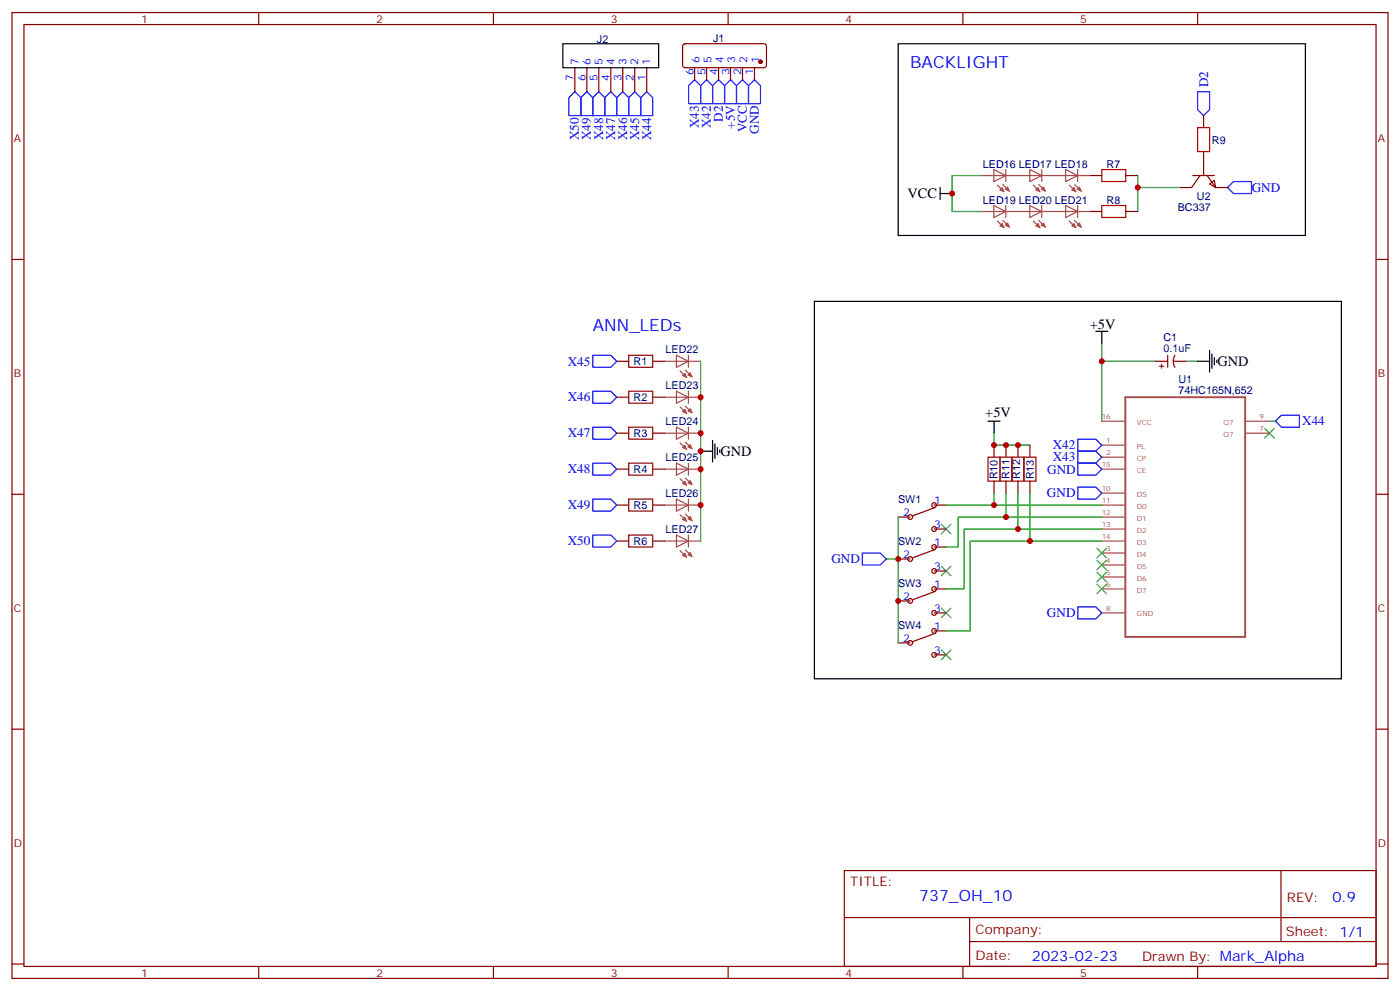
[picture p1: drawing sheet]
<svg xmlns="http://www.w3.org/2000/svg" width="412mm" height="292mm" viewBox="0 0 412 292" stroke-linecap="round" stroke-linejoin="round" font-family="sans-serif">
<g fill="none" stroke="#870000" stroke-width=".35">
<path d="M3.5 3.7h405.4v284.3h-405.4zM7.1 7.2h398.2v277.3h-398.2zM76.2 3.7v3.5M145.3 3.7v3.5M169.3 19.9v7.1M172.9 19.9v7.1M176.4 19.9v7.1M179.9 19.9v7.1M183.4 19.9v7.1M187 19.9v7.1M190.5 19.9v7.1M201.3 13.1l.5-.2h23.5l.5 .7-.1 5.9-.6 .4h-23.6l-.4-.7v-5.6z"/>
<path d="M204.6 19.9v3.6M208.1 19.9v3.6M211.7 19.9v3.6M214.5 3.7v3.5M215.2 19.9v3.6M218.7 19.9v3.6M222.2 19.9v3.6M283.6 3.7v3.5M352.8 3.7v3.5M354.5 34v3.6M321 51.7h3.6M331.6 51.7h3.5"/>
<path d="M351.4 51.7h6.3M353.5 51.7l-2.5 3.5h-3.5M354.5 44.6v7.1M355.6 51.7l2.5 3.5h3.5M356.3 54.2l1.4-1.1 .4 2.1zM3.5 76.4h3.6M321 62.3h3.6M331.6 62.3h3.5M405.3 76.4h3.6M181.7 106.4h3.5M181.7 116.9h3.5M192.3 106.4h3.5"/>
<path d="M192.3 116.9h3.5M340.4 106.4h3.6M344 104.6v3.5M345.7 106.4h3.5M346.1 104.6l-.5 1.8 .5 1.7M181.7 127.5h3.5M181.7 138.1h3.5M192.3 127.5h3.5M192.3 138.1h3.5M292.8 131.1v3.5M296.3 131.1v3.5M299.9 131.1v3.5"/>
<path d="M303.4 131.1v3.5M3.5 145.5h3.6M181.7 148.7h3.5M181.7 159.3h3.5M192.3 148.7h3.5M192.3 159.3h3.5M264.6 152.2h3.5M275.2 155.8h3.5M275.2 148.7h3.5M275.5 149.4l-6.7 2.5M292.8 141.6v3.6M296.3 141.6v3.6"/>
<path d="M299.9 141.6v3.6M303.4 141.6v3.6M405.3 145.5h3.6M264.6 176.9h3.5M264.6 164.6h3.5M275.2 173.4h3.5M275.2 168.1h3.5M275.2 161h3.5M275.5 174.1l-6.7 2.5M275.5 161.7l-6.7 2.5M264.6 189.3h3.5M275.2 192.8h3.5"/>
<path d="M275.2 185.7h3.5M275.2 180.4h3.5M275.5 186.4l-6.7 2.5M3.5 214.7h3.6M405.3 214.7h3.6M248.7 256.3h156.6v28.2h-156.6zM377.3 256.3v20.9M248.7 270.1h156.5M285.6 277.2h119.6M285.6 270.1v14.2M3.5 283.8h3.6M76.2 284.5v3.5"/>
<path d="M145.3 284.5v3.5M214.5 284.5v3.5M283.6 284.5v3.5M352.8 284.5v3.5M405.3 283.8h3.6"/>
<circle cx="268.1" cy="152.2" r=".71"/>
<circle cx="275.2" cy="148.7" r=".71"/>
<circle cx="275.2" cy="155.8" r=".71"/>
<circle cx="268.1" cy="164.6" r=".71"/>
<circle cx="268.1" cy="176.9" r=".71"/>
<circle cx="275.2" cy="168.1" r=".71"/>
<circle cx="275.2" cy="173.4" r=".71"/>
<circle cx="275.2" cy="161" r=".71"/>
<circle cx="268.1" cy="189.3" r=".71"/>
<circle cx="275.2" cy="185.7" r=".71"/>
<circle cx="275.2" cy="180.4" r=".71"/>
<circle cx="275.2" cy="192.8" r=".71"/>
</g>
<g fill="none" stroke="#3c3" stroke-width=".35">
<path d="M372.5 126.1l2.9 2.8M375.4 126.1l-2.9 2.8M277.3 154.3l2.8 2.9M280.1 154.3l-2.8 2.9M277.3 179l2.8 2.9M277.3 166.7l2.8 2.8M280.1 179l-2.8 2.9M280.1 166.7l-2.8 2.8M323.1 172l2.9 2.8M323.1 168.5l2.9 2.8M323.1 164.9l2.9 2.8M323.1 161.4l2.9 2.8"/>
<path d="M326 172l-2.9 2.8M326 168.5l-2.9 2.8M326 164.9l-2.9 2.8M326 161.4l-2.9 2.8M277.3 191.4l2.8 2.8M280.1 191.4l-2.8 2.8"/>
</g>
<g fill="none" stroke="#008700" stroke-width=".35">
<path d="M289.3 51.7h-8.8v10.6h8.8M335.1 51.7v10.6M335.1 55.2h12.4M206.4 106.4v52.9M324.6 106.4h15.8M324.6 101.1v22.9M349.2 106.4h3.6M292.8 127.5v3.6h10.6M373.9 124h1.8M264.6 152.2v37.1M278.7 148.7h45.9M292.8 145.2v3.5"/>
<path d="M296.3 145.2v7M299.9 145.2v10.6M303.4 145.2v14.1M324.6 155.8h-40.6v17.6h-5.3M324.6 152.2h-42.4v8.8h-3.5M324.6 159.3h-38.8v26.4h-7.1M261.1 164.6h3.5"/>
</g>
<g fill="none" stroke="#000" stroke-width=".35">
<path d="M165.8 12.9h28.2v7h-28.2zM264.6 12.9h119.9v56.4h-119.9zM276.9 57h3.6M276.9 55.2v3.5M239.9 88.7h155.2v111.1h-155.2zM322.8 97.5h3.5M324.6 97.5v3.6M352.8 106.4h3.5M356.3 103.2v6.3M357 104.2v4.3M357.7 105.3v2.1M358.4 106v.7"/>
<path d="M206.4 132.8h3.5M209.9 129.6v6.4M210.6 130.7v4.2M211.3 131.8v2.1M212 132.5v.7M291 124h3.6M292.8 124v3.5"/>
</g>
<g fill="none" stroke="#a64a4a" stroke-width=".35">
<path d="M289.3 51.7h7M292.7 49.9l3.6 1.8-3.6 1.7zM293.8 54.5l1.9 1.9M295.4 54.3l1.9 2M296.3 49.9v3.5M296.4 51.7h10.5M303.3 49.9l3.6 1.8-3.6 1.7zM304.4 54.5l1.9 1.9M306 54.3l1.9 2M306.9 49.9v3.5M307 51.7h10.4M313.9 49.9l3.5 1.8-3.5 1.7z"/>
<path d="M315 54.5l1.9 1.9M316.6 54.3l1.9 2M317.4 49.9v3.5M317.6 51.7h3.4M289.3 62.3h7M292.7 60.5l3.6 1.8-3.6 1.7zM293.8 65.1l1.9 1.9M295.4 64.9l1.9 2M296.3 60.5v3.5M296.4 62.3h10.5M303.3 60.5l3.6 1.8-3.6 1.7zM304.4 65.1l1.9 1.9"/>
<path d="M306 64.9l1.9 2M306.9 60.5v3.5M307 62.3h10.4M313.9 60.5l3.5 1.8-3.5 1.7zM315 65.1l1.9 1.9M316.6 64.9l1.9 2M317.4 60.5v3.5M317.6 62.3h3.4M195.8 116.9h7M195.8 106.4h7M199.3 104.6l3.5 1.8-3.5 1.7zM199.3 115.2l3.5 1.7-3.5 1.8z"/>
<path d="M200.3 119.8l2 1.9M200.3 109.2l2 1.9M201.9 119.6l1.9 1.9M201.9 109l1.9 1.9M202.8 104.6v3.5M202.8 115.2v3.5M202.9 116.9h3.5M202.9 106.4h3.5M195.8 138.1h7M195.8 127.5h7M199.3 125.8l3.5 1.7-3.5 1.8zM199.3 136.3l3.5 1.8-3.5 1.8z"/>
<path d="M200.3 130.4l2 1.9M201.9 130.2l1.9 1.9M202.8 125.8v3.5M202.8 136.3v3.6M202.9 138.1h3.5M202.9 127.5h3.5M324.6 138.1h6.9M324.6 124h6.9M324.6 131.1h6.9M324.6 134.6h6.9M367 127.5h6.9M367 124h6.9"/>
<path d="M195.8 159.3h7M195.8 148.7h7M199.3 157.5l3.5 1.8-3.5 1.7zM199.3 146.9l3.5 1.8-3.5 1.8zM200.3 151.5l2 2M200.3 140.9l2 2M201.9 151.3l1.9 2M201.9 140.8l1.9 1.9M202.8 146.9v3.6M202.8 157.5v3.5M202.9 159.3h3.5M202.9 148.7h3.5"/>
<path d="M324.6 159.3h6.9M324.6 148.7h6.9M324.6 145.2h6.9M324.6 152.2h6.9M324.6 155.8h6.9M200.3 162.1l2 1.9M201.9 161.9l1.9 2M324.6 162.8h6.9M324.6 166.3h6.9M324.6 169.9h6.9M324.6 173.4h6.9M324.6 180.4h6.9"/>
</g>
<g fill="#a64a4a" stroke="#a64a4a" stroke-width=".29">
<path d="M201 163.5l.7-.7 .6 1.2z"/>
<path d="M202.6 163.3l.7-.7 .5 1.3z"/>
<path d="M201 152.9l.7-.7 .6 1.3z"/>
<path d="M202.6 152.8l.7-.8 .5 1.3z"/>
<path d="M201 142.3l.7-.7 .6 1.3z"/>
<path d="M202.6 142.2l.7-.7 .5 1.2z"/>
<path d="M201 131.8l.7-.7 .6 1.2z"/>
<path d="M202.6 131.6l.7-.7 .5 1.2z"/>
<path d="M201 121.2l.7-.7 .6 1.2z"/>
<path d="M202.6 121l.7-.7 .5 1.2z"/>
<path d="M201 110.6l.7-.7 .6 1.2z"/>
<path d="M202.6 110.4l.7-.7 .5 1.2z"/>
<path d="M316.4 65.8l.5 1.2-1.2-.5z"/>
<path d="M317.3 66.3l.7-.7 .5 1.3z"/>
<path d="M305.1 66.5l.7-.7 .5 1.2z"/>
<path d="M307.4 65.6l.5 1.3-1.2-.6z"/>
<path d="M294.5 66.5l.7-.7 .5 1.2z"/>
<path d="M296.1 66.3l.7-.7 .5 1.3z"/>
<path d="M315.7 55.9l.7-.7 .5 1.2z"/>
<path d="M317.3 55.7l.7-.7 .5 1.3z"/>
<path d="M305.1 55.9l.7-.7 .5 1.2z"/>
<path d="M306.7 55.7l.7-.7 .5 1.3z"/>
<path d="M294.5 55.9l.7-.7 .5 1.2z"/>
<path d="M296.1 55.7l.7-.7 .5 1.3z"/>
</g>
<g fill="none" stroke="#a10000" stroke-width=".35">
<path d="M352.8 37.6h3.5v7h-3.5zM324.6 49.9h7v3.5h-7zM324.6 60.5h7v3.5h-7zM185.2 104.6h7.1v3.5h-7.1zM185.2 115.2h7.1v3.5h-7.1zM185.2 125.8h7.1v3.5h-7.1zM185.2 136.3h7.1v3.6h-7.1zM291 134.6h3.6v7h-3.6zM294.6 134.6h3.5v7h-3.5zM298.1 134.6h3.5v7h-3.5zM301.6 134.6h3.6v7h-3.6zM185.2 146.9h7.1v3.6h-7.1z"/>
<path d="M185.2 157.5h7.1v3.5h-7.1z"/>
</g>
<g fill="none" stroke="#00f" stroke-width=".35">
<path d="M167.6 28.8l1.7-1.8 1.8 1.8v5.2h-3.5zM171.1 28.8l1.8-1.8 1.7 1.8v5.2h-3.5zM174.6 28.8l1.8-1.8 1.8 1.8v5.2h-3.6zM178.2 28.8l1.7-1.8 1.8 1.8v5.2h-3.5zM181.7 28.8l1.7-1.8 1.8 1.8v5.2h-3.5zM185.2 28.8l1.8-1.8 1.7 1.8v5.2h-3.5zM188.7 28.8l1.8-1.8 1.8 1.8v5.2h-3.6zM202.8 25.2l1.8-1.7 1.8 1.7v5.3h-3.6zM206.4 25.2l1.7-1.7 1.8 1.7v5.3h-3.5zM209.9 25.2l1.8-1.7 1.7 1.7v5.3h-3.5zM213.4 25.2l1.8-1.7 1.8 1.7v5.3h-3.6zM217 25.2l1.7-1.7 1.8 1.7v5.3h-3.5z"/>
<path d="M220.5 25.2l1.7-1.7 1.8 1.7v5.3h-3.5zM352.8 27h3.5v5.3l-1.8 1.7-1.7-1.7zM363.4 53.4h5.3v3.6h-5.3l-1.8-1.8zM174.6 104.6h5.3l1.8 1.8-1.8 1.7h-5.3zM174.6 115.2h5.3l1.8 1.7-1.8 1.8h-5.3zM174.6 125.8h5.3l1.8 1.7-1.8 1.8h-5.3zM174.6 136.3h5.3l1.8 1.8-1.8 1.8h-5.3zM317.5 136.3h5.3l1.8 1.8-1.8 1.8h-5.3zM317.5 129.3h5.3l1.8 1.8-1.8 1.7h-5.3zM317.5 132.8h5.3l1.8 1.8-1.8 1.7h-5.3zM377.5 122.2h5.3v3.6h-5.3l-1.8-1.8zM174.6 157.5h5.3l1.8 1.8-1.8 1.7h-5.3z"/>
<path d="M174.6 146.9h5.3l1.8 1.8-1.8 1.8h-5.3zM317.5 143.4h5.3l1.8 1.8-1.8 1.7h-5.3zM254 162.8h5.3l1.8 1.8-1.8 1.7h-5.3zM317.5 178.7h5.3l1.8 1.7-1.8 1.8h-5.3z"/>
</g>
<path d="M331.5 116.9h35.3v70.6h-35.3z" fill="none" stroke="#a64a4a" stroke-width=".56"/>
<circle cx="224" cy="18.2" r=".53" fill="#870000" stroke="#870000" stroke-width=".35"/>
<g fill="#c00">
<circle cx="280.5" cy="57" r=".88"/>
<circle cx="335.1" cy="55.2" r=".88"/>
<circle cx="324.6" cy="106.4" r=".88"/>
<circle cx="264.6" cy="164.6" r=".88"/>
<circle cx="264.6" cy="176.9" r=".88"/>
<circle cx="292.8" cy="131.1" r=".88"/>
<circle cx="296.3" cy="131.1" r=".88"/>
<circle cx="299.9" cy="131.1" r=".88"/>
<circle cx="292.8" cy="148.7" r=".88"/>
<circle cx="296.3" cy="152.2" r=".88"/>
<circle cx="299.9" cy="155.8" r=".88"/>
<circle cx="303.4" cy="159.3" r=".88"/>
<circle cx="206.4" cy="148.7" r=".88"/>
<circle cx="206.4" cy="138.1" r=".88"/>
<circle cx="206.4" cy="127.5" r=".88"/>
<circle cx="206.4" cy="116.9" r=".88"/>
<circle cx="206.4" cy="132.8" r=".88"/>
</g>
<g font-size="4.9" fill="#00f">
<text x="268.1" y="19.9">BACKLIGHT</text>
<text x="174.6" y="97.5">ANN_LEDs</text>
</g>
<text font-size="4.6" fill="#00f" x="270.8" y="265.3">737_OH_10</text>
<g font-size="4.2">
<text x="267.3" y="58.4">VCC</text>
<text x="321" y="96.8">+5V</text>
<text x="358.6" y="107.8">GND</text>
<text x="290.2" y="122.9">+5V</text>
<text x="212.2" y="134.3">GND</text>
</g>
<g font-size="4.2" fill="#00f">
<text x="392.5" y="265.6">0.9</text>
<text x="304" y="282.9">2023-02-23</text>
</g>
<g font-size="3.9" fill="#00f">
<text x="355.8" y="25.8" transform="rotate(-90 355.8 25.8)">D2</text>
<text x="212.9" y="35.8" transform="rotate(-90 212.9 35.8)">D2</text>
<text x="170.5" y="41.2" transform="rotate(-90 170.5 41.2)">X50</text>
<text x="174" y="41.2" transform="rotate(-90 174 41.2)">X49</text>
<text x="177.7" y="41.2" transform="rotate(-90 177.7 41.2)">X48</text>
<text x="181.2" y="41.2" transform="rotate(-90 181.2 41.2)">X47</text>
<text x="184.7" y="41.2" transform="rotate(-90 184.7 41.2)">X46</text>
<text x="188.2" y="41.2" transform="rotate(-90 188.2 41.2)">X45</text>
<text x="191.8" y="41.2" transform="rotate(-90 191.8 41.2)">X44</text>
<text x="205.9" y="37.7" transform="rotate(-90 205.9 37.7)">X43</text>
<text x="209.4" y="37.7" transform="rotate(-90 209.4 37.7)">X42</text>
<text x="216.5" y="37.9" transform="rotate(-90 216.5 37.9)">+5V</text>
<text x="220" y="39" transform="rotate(-90 220 39)">VCC</text>
<text x="223.5" y="39.4" transform="rotate(-90 223.5 39.4)">GND</text>
<text x="368.7" y="56.4">GND</text>
<text x="167.2" y="107.6">X45</text>
<text x="167.2" y="118.2">X46</text>
<text x="383.6" y="125.2">X44</text>
<text x="167.2" y="128.7">X47</text>
<text x="310.1" y="132.3">X42</text>
<text x="310.1" y="135.9">X43</text>
<text x="167.2" y="139.3">X48</text>
<text x="308.5" y="139.4">GND</text>
<text x="167.2" y="149.9">X49</text>
<text x="308.4" y="146.4">GND</text>
<text x="167.2" y="160.5">X50</text>
<text x="244.9" y="165.8">GND</text>
<text x="308.4" y="181.7">GND</text>
</g>
<g font-size="3.9" fill="#800">
<text x="250.5" y="260.9">TITLE:</text>
<text x="379.1" y="265.6">REV:</text>
<text x="287.4" y="275.1">Company:</text>
<text x="378.7" y="275.7">Sheet: 1/1</text>
<text x="287.4" y="282.8">Date:</text>
<text x="336.4" y="282.8">Drawn By: Mark_Alpha</text>
</g>
<g font-size="3.2" fill="#800">
<text x="41.6" y="6.7">1</text>
<text x="110.8" y="6.7">2</text>
<text x="179.9" y="6.7">3</text>
<text x="249.1" y="6.7">4</text>
<text x="318.2" y="6.7">5</text>
<text x="4.1" y="41.8">A</text>
<text x="405.9" y="41.8">A</text>
<text x="4.1" y="110.9">B</text>
<text x="341.3" y="108.8">+</text>
<text x="405.9" y="110.9">B</text>
<text x="4.1" y="180.1">C</text>
<text x="405.9" y="180.1">C</text>
<text x="4.1" y="249.2">D</text>
<text x="405.9" y="249.2">D</text>
<text x="41.6" y="287.5">1</text>
<text x="110.8" y="287.5">2</text>
<text x="179.9" y="287.5">3</text>
<text x="249.1" y="287.5">4</text>
<text x="318.2" y="287.5">5</text>
</g>
<g font-size="3.2" fill="#000080">
<text x="175.9" y="12.6">J2</text>
<text x="210.1" y="12.2">J1</text>
<text x="357" y="42.3">R9</text>
<text x="289.5" y="49.3">LED16 LED17 LED18</text>
<text x="326" y="49.3">R7</text>
<text x="289.5" y="59.9">LED19 LED20 LED21</text>
<text x="326" y="59.9">R8</text>
<text x="352.6" y="58.9">U2</text>
<text x="346.9" y="62">BC337</text>
<text x="342.7" y="100.4">C1</text>
<text x="186.6" y="107.5">R1</text>
<text x="196.1" y="104">LED22</text>
<text x="342.7" y="103.5">0.1uF</text>
<text x="347.1" y="112.7">U1</text>
<text x="186.6" y="118.1">R2</text>
<text x="196.1" y="114.6">LED23</text>
<text x="347.1" y="115.9">74HC165N,652</text>
<text x="196.1" y="125.2">LED24</text>
<text x="186.6" y="128.7">R3</text>
<text x="196.1" y="135.8">LED25</text>
<text x="186.6" y="139.3">R4</text>
<text x="293.9" y="141.1" transform="rotate(-90 293.9 141.1)">R10</text>
<text x="297.4" y="141" transform="rotate(-90 297.4 141)">R11</text>
<text x="300.5" y="141" transform="rotate(-90 300.5 141)">R12</text>
<text x="304.6" y="141.1" transform="rotate(-90 304.6 141.1)">R13</text>
<text x="186.6" y="149.9">R5</text>
<text x="196.1" y="146.3">LED26</text>
<text x="264.5" y="148.1">SW1</text>
<text x="186.6" y="160.5">R6</text>
<text x="196.1" y="156.9">LED27</text>
<text x="264.6" y="160.5">SW2</text>
<text x="264.5" y="172.8">SW3</text>
<text x="264.5" y="185.1">SW4</text>
</g>
<g font-size="3.2" fill="#00f">
<text x="169" y="23.7" transform="rotate(-90 169 23.7)">7</text>
<text x="170.4" y="19.2" transform="rotate(-90 170.4 19.2)">7</text>
<text x="172.5" y="23.7" transform="rotate(-90 172.5 23.7)">6</text>
<text x="173.9" y="19.2" transform="rotate(-90 173.9 19.2)">6</text>
<text x="176" y="23.7" transform="rotate(-90 176 23.7)">5</text>
<text x="177.4" y="19.2" transform="rotate(-90 177.4 19.2)">5</text>
<text x="179.6" y="23.7" transform="rotate(-90 179.6 23.7)">4</text>
<text x="181" y="19.2" transform="rotate(-90 181 19.2)">4</text>
<text x="183.1" y="23.7" transform="rotate(-90 183.1 23.7)">3</text>
<text x="184.5" y="19.2" transform="rotate(-90 184.5 19.2)">3</text>
<text x="186.6" y="23.7" transform="rotate(-90 186.6 23.7)">2</text>
<text x="188" y="19.2" transform="rotate(-90 188 19.2)">2</text>
<text x="190.1" y="23.7" transform="rotate(-90 190.1 23.7)">1</text>
<text x="191.6" y="19.2" transform="rotate(-90 191.6 19.2)">1</text>
<text x="204.3" y="22.1" transform="rotate(-90 204.3 22.1)">6</text>
<text x="206" y="18.6" transform="rotate(-90 206 18.6)">6</text>
<text x="207.8" y="22.1" transform="rotate(-90 207.8 22.1)">5</text>
<text x="209.5" y="18.6" transform="rotate(-90 209.5 18.6)">5</text>
<text x="211.3" y="22.1" transform="rotate(-90 211.3 22.1)">4</text>
<text x="213.1" y="18.6" transform="rotate(-90 213.1 18.6)">4</text>
<text x="214.8" y="22.1" transform="rotate(-90 214.8 22.1)">3</text>
<text x="216.6" y="18.6" transform="rotate(-90 216.6 18.6)">3</text>
<text x="218.4" y="22.1" transform="rotate(-90 218.4 22.1)">2</text>
<text x="220.1" y="18.6" transform="rotate(-90 220.1 18.6)">2</text>
<text x="221.9" y="22.1" transform="rotate(-90 221.9 22.1)">1</text>
<text x="223.7" y="18.6" transform="rotate(-90 223.7 18.6)">1</text>
<text x="275.2" y="148.3">1</text>
<text x="266.1" y="151.9">2</text>
<text x="275.2" y="155.4">3</text>
<text x="275.2" y="160.7">1</text>
<text x="266.1" y="164.2">2</text>
<text x="275.2" y="167.7">3</text>
<text x="275.2" y="173">1</text>
<text x="266.1" y="176.6">2</text>
<text x="275.2" y="185.4">1</text>
<text x="275.2" y="180.1">3</text>
<text x="266.1" y="188.9">2</text>
<text x="275.2" y="192.4">3</text>
</g>
<g font-size="2.1" fill="#a54b4b">
<text x="324.5" y="123.3">16</text>
<text x="334.9" y="125">VCC</text>
<text x="360.4" y="125">Q7</text>
<text x="371.1" y="123.3">9</text>
<text x="325.9" y="130.4">1</text>
<text x="360.4" y="128.6">Q7</text>
<text x="371.1" y="126.8">7</text>
<text x="324.5" y="137.4">15</text>
<text x="325.9" y="133.9">2</text>
<text x="334.9" y="132.1">PL</text>
<text x="334.9" y="135.6">CP</text>
<text x="334.9" y="139.2">CE</text>
<text x="324.5" y="144.5">10</text>
<text x="324.5" y="148">11</text>
<text x="334.9" y="146.2">DS</text>
<text x="334.9" y="149.7">D0</text>
<text x="324.5" y="151.5">12</text>
<text x="324.5" y="155.1">13</text>
<text x="334.9" y="153.3">D1</text>
<text x="324.5" y="158.6">14</text>
<text x="334.9" y="156.8">D2</text>
<text x="334.9" y="160.3">D3</text>
<text x="325.9" y="162.1">3</text>
<text x="325.9" y="165.6">4</text>
<text x="334.9" y="163.8">D4</text>
<text x="334.9" y="167.4">D5</text>
<text x="325.9" y="169.2">5</text>
<text x="325.9" y="172.7">6</text>
<text x="334.9" y="170.9">D6</text>
<text x="325.9" y="179.8">8</text>
<text x="334.9" y="174.4">D7</text>
<text x="334.9" y="181.5">GND</text>
</g>
</svg>
